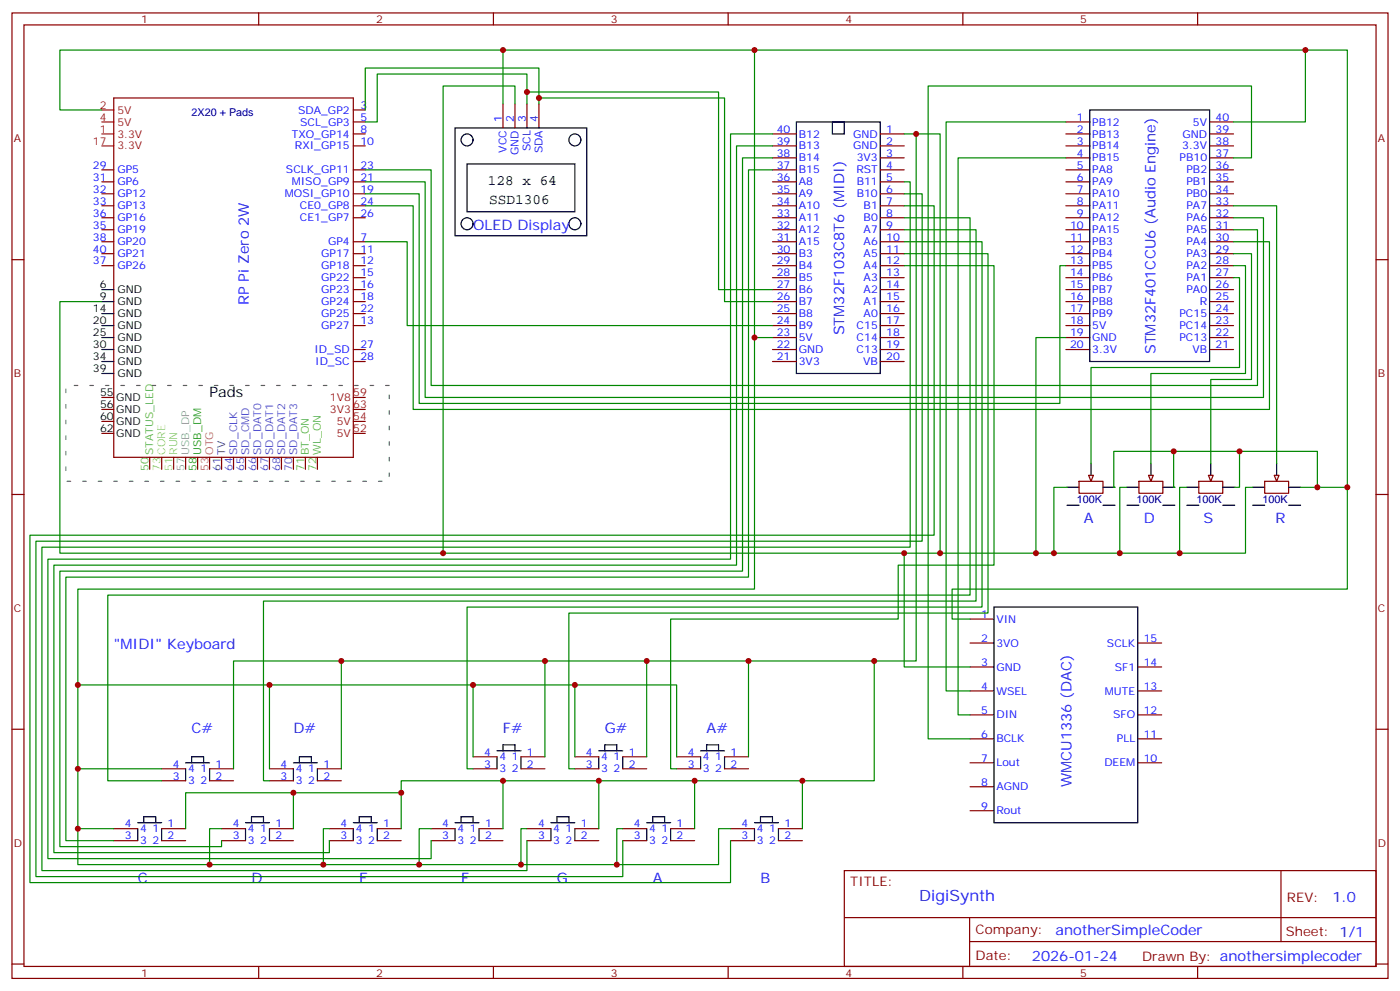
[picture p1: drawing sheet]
<svg xmlns="http://www.w3.org/2000/svg" width="412mm" height="292mm" viewBox="0 0 412 292" stroke-linecap="round" stroke-linejoin="round" font-family="sans-serif">
<g fill="none" stroke="#870000" stroke-width=".35">
<path d="M3.5 3.8h405.4v284.3h-405.4zM7.1 7.3h398.2v277.3h-398.2zM76.2 3.8v3.5M145.3 3.8v3.5M214.5 3.8v3.5M283.6 3.8v3.5M352.8 3.8v3.5M33.5 28.9h70.6v105.8h-70.6zM104.1 32.4h3.5M104.1 35.9h3.5M104.1 39.4h3.5M148.2 30.6v7.1"/>
<path d="M151.7 30.6v7.1M155.2 30.6v7.1M158.7 30.6v7.1M227.5 39.4h7.1M259.3 39.4h7M314 35.9h7M314 39.4h7M356.3 35.9h7.1M356.3 39.4h7.1M30 57.1h3.5M30 53.6h3.5M30 50h3.5"/>
<path d="M104.1 57.1h3.5M104.1 53.6h3.5M104.1 50h3.5M104.1 43h3.5M227.5 57.1h7.1M227.5 53.6h7.1M227.5 50h7.1M227.5 43h7.1M227.5 46.5h7.1M259.3 57.1h7M259.3 53.6h7M259.3 50h7"/>
<path d="M259.3 43h7M259.3 46.5h7M314 57.1h7M314 53.6h7M314 50h7M314 43h7M314 46.5h7M356.3 57.1h7.1M356.3 53.6h7.1M356.3 50h7.1M356.3 43h7.1M356.3 46.5h7.1"/>
<path d="M3.5 76.5h3.6M30 71.2h3.5M30 74.7h3.5M30 64.1h3.5M30 60.6h3.5M30 78.2h3.5M30 67.7h3.5M104.1 71.2h3.5M104.1 74.7h3.5M104.1 64.1h3.5M104.1 60.6h3.5M104.1 78.2h3.5"/>
<path d="M227.5 71.2h7.1M227.5 74.7h7.1M227.5 64.1h7.1M227.5 60.6h7.1M227.5 78.2h7.1M227.5 67.7h7.1M259.3 71.2h7M259.3 74.7h7M259.3 64.1h7M259.3 60.6h7M259.3 78.2h7M259.3 67.7h7"/>
<path d="M314 71.2h7M314 74.7h7M314 64.1h7M314 60.6h7M314 78.2h7M314 67.7h7M356.3 71.2h7.1M356.3 74.7h7.1M356.3 64.1h7.1M356.3 60.6h7.1M356.3 78.2h7.1M356.3 67.7h7.1"/>
<path d="M405.3 76.5h3.6M104.1 95.9h3.5M104.1 81.8h3.5M104.1 92.4h3.5M104.1 88.8h3.5M104.1 85.3h3.5M227.5 95.9h7.1M227.5 81.8h7.1M227.5 92.4h7.1M227.5 88.8h7.1M227.5 85.3h7.1M227.5 99.4h7.1"/>
<path d="M259.3 95.9h7M259.3 81.8h7M259.3 92.4h7M259.3 88.8h7M259.3 85.3h7M259.3 99.4h7M314 95.9h7M314 81.8h7M314 92.4h7M314 88.8h7M314 85.3h7M314 99.4h7"/>
<path d="M356.3 95.9h7.1M356.3 81.8h7.1M356.3 92.4h7.1M356.3 88.8h7.1M356.3 85.3h7.1M356.3 99.4h7.1M30 117.1h3.5M104.1 106.5h3.5M104.1 102.9h3.5M104.1 117.1h3.5M227.5 106.5h7.1M227.5 102.9h7.1"/>
<path d="M259.3 106.5h7M259.3 102.9h7M314 102.9h7M356.3 102.9h7.1M30 127.6h3.5M30 124.1h3.5M30 120.6h3.5M44.1 134.7v3.5M47.6 134.7v3.5M51.2 134.7v3.5M54.7 134.7v3.5M58.2 134.7v3.5"/>
<path d="M61.7 134.7v3.5M65.3 134.7v3.5M68.8 134.7v3.5M72.3 134.7v3.5M75.8 134.7v3.5M79.4 134.7v3.5M82.9 134.7v3.5M86.4 134.7v3.5M90 134.7v3.5M93.5 134.7v3.5M104.1 127.6h3.5M104.1 124.1h3.5"/>
<path d="M104.1 120.6h3.5M3.5 145.6h3.6M317.9 141.7h7v3.6h-7zM405.3 145.6h3.6M285.8 182.3h7M285.8 189.4h7M285.8 196.4h7M335.1 189.4h7.1M335.1 196.4h7.1M3.5 214.8h3.6M285.8 203.5h7M285.8 210.5h7"/>
<path d="M285.8 217.6h7M335.1 203.5h7.1M335.1 210.5h7.1M335.1 217.6h7.1M405.3 214.8h3.6M285.8 224.6h7M285.8 231.7h7M285.8 238.8h7M335.1 224.6h7.1M248.7 256.4h156.6v28.2h-156.6zM377.3 256.4v20.9M248.7 270.2h156.5"/>
<path d="M285.6 277.3h119.6M285.6 270.2v14.2M3.5 283.9h3.6M76.2 284.6v3.5M145.3 284.6v3.5M214.5 284.6v3.5M283.6 284.6v3.5M352.8 284.6v3.5M405.3 283.9h3.6"/>
</g>
<path d="M30 39.4h3.5M30 35.9h3.5M30 32.4h3.5M30 43h3.5" fill="none" stroke="#f00" stroke-width=".35"/>
<g fill="none" stroke="#000" stroke-width=".35">
<path d="M134.1 37.7h38.8v31.7h-38.8zM234.6 35.9h24.7v74.1h-24.7zM245.2 35.9h3.5v3.5h-3.5zM321 32.4h35.3v74.1h-35.3zM137.6 48.3h31.7v14.1h-31.7zM30 88.8h3.5M30 99.4h3.5M30 95.9h3.5M30 92.4h3.5M30 85.3h3.5M30 102.9h3.5M30 106.5h3.5"/>
<path d="M30 110h3.5M321.4 136.5v3.5M314.3 143.5h3.6M324.9 143.5h3.5M292.8 178.8h42.3v63.5h-42.3z"/>
<circle cx="137.6" cy="41.2" r="1.76"/>
<circle cx="169.3" cy="41.2" r="1.76"/>
<circle cx="137.6" cy="65.9" r="1.76"/>
<circle cx="169.3" cy="65.9" r="1.76"/>
</g>
<path d="M114.7 113.5h-95.3v28.2h95.3v-28.2" fill="none" stroke="#666" stroke-width=".35" stroke-dasharray="1.1 3.5"/>
<path d="M148.2 14.7h74v84.7h5.3M222.2 14.7h162.3v21.2h-21.1M384.5 14.7h12.4v158.8h-116.4v8.8h5.3M148.2 30.6v-15.9h-130.6v17.7h12.4M151.7 30.6v-5.3h-21.2v137.6h-112.9v-74.1h12.4M155.2 30.6v-8.8h-44.1v14.1h-3.5M158.7 30.6v-10.6h-51.1v12.4M266.3 39.4h10.6v123.5h-146.4M314 46.5h-31.8v164h3.6M363.4 46.5h5.3v-21.2h-95.3v192.3h12.4M314 99.4h-8.8v63.5h-28.3M266.3 162.9v33.5h19.5" fill="none" stroke="#008700" stroke-width=".35"/>
<path d="M320.7 140h1.4l-.7 1.7z" fill="#f0f0f0" stroke="#870000" stroke-width=".35"/>
<path d="M339 136.5v3.5M314.3 148.8h3.6M324.9 148.8h3.5M332 143.5h3.5M342.5 143.5h3.6" fill="none" stroke="#000" stroke-width=".35"/>
<path d="M335.5 141.7h7v3.6h-7z" fill="none" stroke="#870000" stroke-width=".35"/>
<path d="M338.3 140h1.4l-.7 1.7z" fill="#f0f0f0" stroke="#870000" stroke-width=".35"/>
<path d="M356.7 136.5v3.5M332 148.8h3.5M342.5 148.8h3.6M349.6 143.5h3.5M360.2 143.5h3.5" fill="none" stroke="#000" stroke-width=".35"/>
<path d="M353.1 141.7h7.1v3.6h-7.1z" fill="none" stroke="#870000" stroke-width=".35"/>
<path d="M356 140h1.4l-.7 1.7z" fill="#f0f0f0" stroke="#870000" stroke-width=".35"/>
<path d="M376.1 136.5v3.5M349.6 148.8h3.5M360.2 148.8h3.5M369 143.5h3.5M379.6 143.5h3.5" fill="none" stroke="#000" stroke-width=".35"/>
<path d="M372.5 141.7h7.1v3.6h-7.1z" fill="none" stroke="#870000" stroke-width=".35"/>
<path d="M375.4 140h1.4l-.7 1.7z" fill="#f0f0f0" stroke="#870000" stroke-width=".35"/>
<g fill="none" stroke="#000" stroke-width=".35">
<path d="M369 148.8h3.5M379.6 148.8h3.5M54.7 226.4v3.5M54.7 224.6h7M56.4 224.6v-1.7h3.6v1.7M61.7 226.4v3.5M86.4 224.6h7.1M86.4 226.4v3.5M88.2 224.6v-1.7h3.5v1.7M93.5 226.4v3.5M146.4 222.9v3.5M146.4 221.1h7.1"/>
<path d="M148.2 221.1v-1.7h3.5v1.7M153.5 222.9v3.5M176.4 221.1h7M176.4 222.9v3.5M178.2 221.1v-1.7h3.5v1.7M183.4 222.9v3.5M206.4 221.1h7M206.4 222.9v3.5M208.1 221.1v-1.7h3.6v1.7M213.4 222.9v3.5M40.6 244.1v3.5M40.6 242.3h7"/>
<path d="M42.3 242.3v-1.8h3.6v1.8M47.6 244.1v3.5M72.3 242.3h7.1M72.3 244.1v3.5M74.1 242.3v-1.8h3.5v1.8M79.4 244.1v3.5M104.1 242.3h7M104.1 244.1v3.5M105.8 242.3v-1.8h3.6v1.8M111.1 244.1v3.5M134.1 242.3h7M134.1 244.1v3.5"/>
<path d="M135.8 242.3v-1.8h3.5v1.8M141.1 244.1v3.5M162.3 242.3h7M162.3 244.1v3.5M164 242.3v-1.8h3.6v1.8M169.3 244.1v3.5M190.5 242.3h7.1M190.5 244.1v3.5M192.3 242.3v-1.8h3.5v1.8M197.6 244.1v3.5M222.2 242.3h7.1M222.2 244.1v3.5"/>
<path d="M224 242.3v-1.8h3.5v1.8M229.3 244.1v3.5"/>
</g>
<g fill="none" stroke="#008700" stroke-width=".35">
<path d="M155.2 27.1h56.5v58.2h15.8M158.7 28.9h54.7v59.9h14.1M227.5 39.4h-12.3v125.3h-201.1v88.2h112.9v-5.3M269.9 39.4v155.3h-49.4v28.2M314 35.9h-35.3v167.6h7.1M107.6 50h19.4v63.5h243.4v-45.8h-7M107.6 53.6h17.6v63.5h247v-53h-8.8M107.6 57.1h15.9v61.7h188.7v-40.6h1.8M227.5 50h-7v120h-201.1v77.6h14.1M227.5 46.5h-8.8v121.7h-201.1v81.1h47.7v-1.7M227.5 43h-10.5v123.4h-201.1v84.7h81.1v-3.5M266.3 53.6h1.8v107.5h-255.8v95.3h142.9v-8.8"/>
<path d="M266.3 57.1h5.3v102.3h-261v98.8h172.8v-10.6M107.6 60.6h14.1v60h252.2v-49.4h-10.5M107.6 71.2h12.3v24.7h107.6M266.3 60.6h8.9v97h-266.4v102.3h206.4v-12.3M266.3 64.1h19.5v111.2h-254.1v54.6h15.9M266.3 67.7h21.2v109.3h-209.9v52.9h1.8M266.3 71.2h23v107.6h-151.7v47.6h1.7M266.3 74.7h24.7v105.9h-123.4v45.8h1.7M266.3 78.2h26.5v88.2h-28.2v15.9h-67v44.1h1.7M363.4 78.2h3.5v31.8h-27.9v26.5M363.4 74.7h5.3v37.1h-12v24.7M363.4 60.6h12.7v75.9"/>
<path d="M222.2 99.4v74.1h-199.3v52.9h24.7M363.4 81.8h1.7v26.4h-43.7v28.3M345.7 132.9h-17.6v10.6h.3M365.1 132.9h-19.4v10.6h.4M314.3 143.5h-3.9v19.4h-5.2M332 143.5h-2.2v19.4h-19.4M349.6 143.5h-2.1v19.4h-17.7M363.7 143.5h1.4v-10.6h23v10.6M369 143.5h-2.1v19.4h-19.4M383.1 143.5h13.8M100.5 194.7h-31.7v31.7M160.5 194.7h-60v31.7"/>
<path d="M190.5 194.7h-30v28.2M220.5 194.7h-30v28.2M257.5 194.7v35.2h-21.1v14.2M22.9 201.7h56.5v24.7M79.4 201.7h59.9v21.2M139.3 201.7h30v21.2M169.3 201.7h30v21.2M22.9 226.4v17.7h10.6M86.4 233.5h-31.7v10.6M118.2 233.5h-31.8v10.6M148.2 229.9h-30v14.2M176.4 229.9h-28.2v14.2"/>
<path d="M204.6 229.9h-28.2v14.2M236.4 229.9h-31.8v14.2M22.9 244.1v10.5h38.8v-10.5h3.6M97 244.1h-1.8v10.5h-33.5M127 244.1h-3.5v10.5h-28.3M155.2 244.1h-1.7v10.5h-30M183.4 244.1h-1.7v10.5h-28.2M215.2 244.1h-3.5v10.5h-30"/>
</g>
<g fill="none" stroke="#870000" stroke-width=".35">
<path d="M47.6 226.4h7.1M47.6 229.9h7.1M61.7 226.4h7.1M61.7 229.9h7.1M79.4 226.4h7M79.4 229.9h7M93.5 226.4h7M93.5 229.9h7M139.3 226.4h7.1M139.3 222.9h7.1M153.5 226.4h7M153.5 222.9h7"/>
<path d="M169.3 226.4h7.1M169.3 222.9h7.1M183.4 226.4h7.1M183.4 222.9h7.1M199.3 226.4h7.1M199.3 222.9h7.1M213.4 226.4h7.1M213.4 222.9h7.1M33.5 244.1h7.1M33.5 247.6h7.1M47.6 244.1h7.1M47.6 247.6h7.1"/>
<path d="M65.3 244.1h7M65.3 247.6h7M79.4 244.1h7M79.4 247.6h7M97 244.1h7.1M97 247.6h7.1M111.1 244.1h7.1M111.1 247.6h7.1M127 244.1h7.1M127 247.6h7.1M141.1 244.1h7.1M141.1 247.6h7.1"/>
<path d="M155.2 244.1h7.1M155.2 247.6h7.1M169.3 244.1h7.1M169.3 247.6h7.1M183.4 244.1h7.1M183.4 247.6h7.1M197.6 244.1h7M197.6 247.6h7M215.2 244.1h7M215.2 247.6h7M229.3 244.1h7.1M229.3 247.6h7.1"/>
</g>
<g fill="#c00">
<circle cx="148.2" cy="14.7" r=".88"/>
<circle cx="130.5" cy="162.9" r=".88"/>
<circle cx="222.3" cy="14.7" r=".88"/>
<circle cx="276.9" cy="162.9" r=".88"/>
<circle cx="384.5" cy="14.7" r=".88"/>
<circle cx="266.3" cy="162.9" r=".88"/>
<circle cx="305.2" cy="162.9" r=".88"/>
<circle cx="310.4" cy="162.9" r=".88"/>
<circle cx="329.8" cy="162.9" r=".88"/>
<circle cx="347.5" cy="162.9" r=".88"/>
<circle cx="396.9" cy="143.5" r=".88"/>
<circle cx="388.1" cy="143.5" r=".88"/>
<circle cx="365.1" cy="132.9" r=".88"/>
<circle cx="345.7" cy="132.9" r=".88"/>
<circle cx="222.3" cy="99.4" r=".88"/>
<circle cx="22.9" cy="201.7" r=".88"/>
<circle cx="79.4" cy="201.7" r=".88"/>
<circle cx="139.3" cy="201.7" r=".88"/>
<circle cx="169.3" cy="201.7" r=".88"/>
<circle cx="22.9" cy="226.4" r=".88"/>
<circle cx="22.9" cy="244.1" r=".88"/>
<circle cx="61.7" cy="254.6" r=".88"/>
<circle cx="95.3" cy="254.6" r=".88"/>
<circle cx="123.5" cy="254.6" r=".88"/>
<circle cx="153.5" cy="254.6" r=".88"/>
<circle cx="181.7" cy="254.6" r=".88"/>
<circle cx="269.9" cy="39.4" r=".88"/>
<circle cx="220.5" cy="194.7" r=".88"/>
<circle cx="190.5" cy="194.7" r=".88"/>
<circle cx="160.5" cy="194.7" r=".88"/>
<circle cx="100.5" cy="194.7" r=".88"/>
<circle cx="257.5" cy="194.7" r=".88"/>
<circle cx="236.4" cy="229.9" r=".88"/>
<circle cx="204.6" cy="229.9" r=".88"/>
<circle cx="176.4" cy="229.9" r=".88"/>
<circle cx="148.2" cy="229.9" r=".88"/>
<circle cx="118.2" cy="233.5" r=".88"/>
<circle cx="86.4" cy="233.5" r=".88"/>
<circle cx="158.8" cy="28.9" r=".88"/>
<circle cx="155.2" cy="27.1" r=".88"/>
</g>
<text font-size="4.6" fill="#00f" x="270.8" y="265.4">DigiSynth</text>
<g font-size="4.2">
<text x="143.7" y="54.5">128 x 64</text>
<text x="144.1" y="60.1">SSD1306</text>
<text x="61.7" y="117.1">Pads</text>
</g>
<g font-size="4.2" fill="#00f">
<text x="139.3" y="67.7">OLED Display</text>
<text x="73.3" y="89.9" transform="rotate(-90 73.3 89.9)">RP Pi Zero 2W</text>
<text x="248.6" y="98.8" transform="rotate(-90 248.6 98.8)">STM32F103C8T6 (MIDI)</text>
<text x="340.4" y="104.3" transform="rotate(-90 340.4 104.3)">STM32F401CCU6 (Audio Engine)</text>
<text x="319.3" y="154.1">A</text>
<text x="336.9" y="154.1">D</text>
<text x="354.5" y="154.1">S</text>
<text x="375.7" y="154.1">R</text>
<text x="33.5" y="191.1">&quot;MIDI&quot; Keyboard</text>
<text x="56.4" y="215.8">C#</text>
<text x="86.4" y="215.8">D#</text>
<text x="148.2" y="215.8">F#</text>
<text x="178.2" y="215.8">G#</text>
<text x="208.1" y="215.8">A#</text>
<text x="315.7" y="231.8" transform="rotate(-90 315.7 231.8)">WMCU1336 (DAC)</text>
<text x="40.6" y="259.9">C</text>
<text x="74.1" y="259.9">D</text>
<text x="105.8" y="259.9">E</text>
<text x="135.8" y="259.9">F</text>
<text x="164" y="259.9">G</text>
<text x="192.3" y="259.9">A</text>
<text x="224" y="259.9">B</text>
<text x="392.5" y="265.7">1.0</text>
<text x="310.9" y="275.2">anotherSimpleCoder</text>
<text x="304" y="283">2026-01-24</text>
</g>
<g font-size="3.9" fill="#800">
<text x="250.5" y="261">TITLE:</text>
<text x="379.1" y="265.7">REV:</text>
<text x="287.4" y="275.2">Company:</text>
<text x="378.7" y="275.8">Sheet: 1/1</text>
<text x="287.4" y="282.9">Date:</text>
<text x="336.4" y="282.9">Drawn By: anothersimplecoder</text>
</g>
<g font-size="3.2" fill="#800">
<text x="41.6" y="6.8">1</text>
<text x="110.8" y="6.8">2</text>
<text x="179.9" y="6.8">3</text>
<text x="249.1" y="6.8">4</text>
<text x="318.2" y="6.8">5</text>
<text x="4.1" y="41.9">A</text>
<text x="405.9" y="41.9">A</text>
<text x="4.1" y="111.1">B</text>
<text x="405.9" y="111.1">B</text>
<text x="4.1" y="180.2">C</text>
<text x="405.9" y="180.2">C</text>
<text x="4.1" y="249.3">D</text>
<text x="405.9" y="249.3">D</text>
<text x="41.6" y="287.6">1</text>
<text x="110.8" y="287.6">2</text>
<text x="179.9" y="287.6">3</text>
<text x="249.1" y="287.6">4</text>
<text x="318.2" y="287.6">5</text>
</g>
<g font-size="3.2" fill="#f00">
<text x="29.4" y="35.6">4</text>
<text x="29.4" y="32">2</text>
<text x="34.6" y="33.4">5V</text>
<text x="29.4" y="39.1">1</text>
<text x="34.6" y="40.5">3.3V</text>
<text x="34.6" y="37">5V</text>
<text x="27.4" y="42.6">17</text>
<text x="34.6" y="44">3.3V</text>
<text x="97.2" y="118.1">1V8</text>
<text x="104.1" y="116.7">59</text>
<text x="97.2" y="121.6">3V3</text>
<text x="99.2" y="125.2">5V</text>
<text x="104.1" y="123.8">54</text>
<text x="104.1" y="120.2">63</text>
<text x="99.2" y="128.7">5V</text>
<text x="104.1" y="127.3">52</text>
</g>
<g font-size="3.2" fill="#000080">
<text x="56.4" y="34.1">2X20 + Pads</text>
<text x="317.2" y="148.2">100K</text>
<text x="334.8" y="148.2">100K</text>
<text x="352.5" y="148.2">100K</text>
<text x="371.9" y="148.2">100K</text>
</g>
<g font-size="3.2" fill="#00f">
<text x="87.8" y="33.4">SDA_GP2</text>
<text x="106.2" y="32">3</text>
<text x="106.2" y="35.6">5</text>
<text x="147.8" y="35.9" transform="rotate(-90 147.8 35.9)">1</text>
<text x="151.3" y="35.9" transform="rotate(-90 151.3 35.9)">2</text>
<text x="154.9" y="35.9" transform="rotate(-90 154.9 35.9)">3</text>
<text x="158.4" y="35.9" transform="rotate(-90 158.4 35.9)">4</text>
<text x="317.2" y="35.6">1</text>
<text x="358.1" y="35.6">40</text>
<text x="86" y="40.5">TXO_GP14</text>
<text x="88.5" y="37">SCL_GP3</text>
<text x="106.2" y="39.1">8</text>
<text x="228.8" y="39.1">40</text>
<text x="235.3" y="40.5">B12</text>
<text x="251.3" y="40.5">GND</text>
<text x="261.1" y="39.1">1</text>
<text x="317.2" y="39.1">2</text>
<text x="321.7" y="37">PB12</text>
<text x="321.7" y="40.5">PB13</text>
<text x="348.3" y="40.5">GND</text>
<text x="351.4" y="37">5V</text>
<text x="358.1" y="39.1">39</text>
<text x="86.9" y="44">RXI_GP15</text>
<text x="106.2" y="42.6">10</text>
<text x="149.2" y="45" transform="rotate(-90 149.2 45)">VCC</text>
<text x="152.8" y="45.7" transform="rotate(-90 152.8 45.7)">GND</text>
<text x="156.3" y="44.5" transform="rotate(-90 156.3 44.5)">SCL</text>
<text x="159.8" y="45.2" transform="rotate(-90 159.8 45.2)">SDA</text>
<text x="228.8" y="46.1">38</text>
<text x="228.8" y="42.6">39</text>
<text x="235.3" y="47.6">B14</text>
<text x="235.3" y="44">B13</text>
<text x="251.3" y="44">GND</text>
<text x="252.4" y="47.6">3V3</text>
<text x="261.1" y="42.6">2</text>
<text x="261.1" y="46.1">3</text>
<text x="317.2" y="42.6">3</text>
<text x="317.2" y="46.1">4</text>
<text x="321.7" y="44">PB14</text>
<text x="321.7" y="47.6">PB15</text>
<text x="347.5" y="47.6">PB10</text>
<text x="348.2" y="44">3.3V</text>
<text x="358.1" y="46.1">37</text>
<text x="358.1" y="42.6">38</text>
<text x="27.4" y="49.7">29</text>
<text x="27.4" y="53.2">31</text>
<text x="34.6" y="51.1">GP5</text>
<text x="84.2" y="51.1">SCLK_GP11</text>
<text x="106.2" y="53.2">21</text>
<text x="106.2" y="49.7">23</text>
<text x="228.8" y="53.2">36</text>
<text x="228.8" y="49.7">37</text>
<text x="235.3" y="51.1">B15</text>
<text x="252.3" y="51.1">RST</text>
<text x="261.1" y="49.7">4</text>
<text x="261.1" y="53.2">5</text>
<text x="317.2" y="49.7">5</text>
<text x="317.2" y="53.2">6</text>
<text x="321.7" y="51.1">PA8</text>
<text x="349.5" y="51.1">PB2</text>
<text x="358.1" y="53.2">35</text>
<text x="358.1" y="49.7">36</text>
<text x="27.4" y="56.7">32</text>
<text x="34.6" y="54.6">GP6</text>
<text x="34.6" y="58.1">GP12</text>
<text x="83.9" y="58.1">MOSI_GP10</text>
<text x="85.9" y="54.6">MISO_GP9</text>
<text x="106.2" y="56.7">19</text>
<text x="228.8" y="56.7">35</text>
<text x="235.3" y="58.1">A9</text>
<text x="235.3" y="54.6">A8</text>
<text x="252.4" y="54.6">B11</text>
<text x="252.4" y="58.1">B10</text>
<text x="261.1" y="56.7">6</text>
<text x="317.2" y="56.7">7</text>
<text x="321.7" y="54.6">PA9</text>
<text x="321.7" y="58.1">PA10</text>
<text x="349.5" y="58.1">PB0</text>
<text x="349.5" y="54.6">PB1</text>
<text x="358.1" y="56.7">34</text>
<text x="27.4" y="60.3">33</text>
<text x="27.4" y="63.8">36</text>
<text x="34.6" y="61.7">GP13</text>
<text x="34.6" y="65.2">GP16</text>
<text x="88.4" y="65.2">CE1_GP7</text>
<text x="88.4" y="61.7">CE0_GP8</text>
<text x="106.2" y="63.8">26</text>
<text x="106.2" y="60.3">24</text>
<text x="228.8" y="63.8">33</text>
<text x="228.8" y="60.3">34</text>
<text x="235.3" y="65.2">A11</text>
<text x="235.3" y="61.7">A10</text>
<text x="254.4" y="61.7">B1</text>
<text x="254.4" y="65.2">B0</text>
<text x="261.1" y="60.3">7</text>
<text x="261.1" y="63.8">8</text>
<text x="317.2" y="60.3">8</text>
<text x="317.2" y="63.8">9</text>
<text x="321.7" y="61.7">PA11</text>
<text x="321.7" y="65.2">PA12</text>
<text x="349.5" y="65.2">PA6</text>
<text x="349.5" y="61.7">PA7</text>
<text x="358.1" y="63.8">32</text>
<text x="358.1" y="60.3">33</text>
<text x="27.4" y="67.3">35</text>
<text x="27.4" y="70.8">38</text>
<text x="34.6" y="68.7">GP19</text>
<text x="106.2" y="70.8">7</text>
<text x="228.8" y="70.8">31</text>
<text x="228.8" y="67.3">32</text>
<text x="235.3" y="68.7">A12</text>
<text x="254.4" y="68.7">A7</text>
<text x="261.1" y="67.3">9</text>
<text x="261.1" y="70.8">10</text>
<text x="315.2" y="67.3">10</text>
<text x="315.2" y="70.8">11</text>
<text x="321.7" y="68.7">PA15</text>
<text x="349.5" y="68.7">PA5</text>
<text x="358.1" y="70.8">30</text>
<text x="358.1" y="67.3">31</text>
<text x="27.4" y="77.9">37</text>
<text x="27.4" y="74.4">40</text>
<text x="34.6" y="72.2">GP20</text>
<text x="34.6" y="75.8">GP21</text>
<text x="94.6" y="75.8">GP17</text>
<text x="96.6" y="72.2">GP4</text>
<text x="106.2" y="74.4">11</text>
<text x="106.2" y="77.9">12</text>
<text x="228.8" y="77.9">29</text>
<text x="228.8" y="74.4">30</text>
<text x="235.3" y="75.8">B3</text>
<text x="235.3" y="72.2">A15</text>
<text x="254.4" y="72.2">A6</text>
<text x="254.4" y="75.8">A5</text>
<text x="261.1" y="74.4">11</text>
<text x="261.1" y="77.9">12</text>
<text x="315.2" y="74.4">12</text>
<text x="315.2" y="77.9">13</text>
<text x="321.7" y="72.2">PB3</text>
<text x="321.7" y="75.8">PB4</text>
<text x="349.5" y="75.8">PA3</text>
<text x="349.5" y="72.2">PA4</text>
<text x="358.1" y="77.9">28</text>
<text x="358.1" y="74.4">29</text>
<text x="34.6" y="79.3">GP26</text>
<text x="94.6" y="82.8">GP22</text>
<text x="94.6" y="79.3">GP18</text>
<text x="106.2" y="81.4">15</text>
<text x="228.8" y="81.4">28</text>
<text x="235.3" y="82.8">B5</text>
<text x="235.3" y="79.3">B4</text>
<text x="254.4" y="79.3">A4</text>
<text x="254.4" y="82.8">A3</text>
<text x="261.1" y="81.4">13</text>
<text x="315.2" y="81.4">14</text>
<text x="321.7" y="79.3">PB5</text>
<text x="321.7" y="82.8">PB6</text>
<text x="349.5" y="82.8">PA1</text>
<text x="349.5" y="79.3">PA2</text>
<text x="358.1" y="81.4">27</text>
<text x="94.6" y="89.9">GP24</text>
<text x="94.6" y="86.4">GP23</text>
<text x="106.2" y="88.5">18</text>
<text x="106.2" y="84.9">16</text>
<text x="228.8" y="88.5">26</text>
<text x="228.8" y="84.9">27</text>
<text x="235.3" y="89.9">B7</text>
<text x="235.3" y="86.4">B6</text>
<text x="254.4" y="86.4">A2</text>
<text x="254.4" y="89.9">A1</text>
<text x="261.1" y="84.9">14</text>
<text x="261.1" y="88.5">15</text>
<text x="315.2" y="84.9">15</text>
<text x="315.2" y="88.5">16</text>
<text x="321.7" y="86.4">PB7</text>
<text x="321.7" y="89.9">PB8</text>
<text x="349.5" y="86.4">PA0</text>
<text x="353.4" y="89.9">R</text>
<text x="358.1" y="88.5">25</text>
<text x="358.1" y="84.9">26</text>
<text x="94.6" y="93.4">GP25</text>
<text x="106.2" y="95.5">13</text>
<text x="106.2" y="92">22</text>
<text x="228.8" y="95.5">24</text>
<text x="228.8" y="92">25</text>
<text x="235.3" y="93.4">B8</text>
<text x="254.4" y="93.4">A0</text>
<text x="261.1" y="92">16</text>
<text x="261.1" y="95.5">17</text>
<text x="315.2" y="92">17</text>
<text x="315.2" y="95.5">18</text>
<text x="321.7" y="93.4">PB9</text>
<text x="347.4" y="93.4">PC15</text>
<text x="358.1" y="95.5">23</text>
<text x="358.1" y="92">24</text>
<text x="94.6" y="96.9">GP27</text>
<text x="228.8" y="99.1">23</text>
<text x="235.3" y="100.5">5V</text>
<text x="235.3" y="96.9">B9</text>
<text x="252.3" y="96.9">C15</text>
<text x="252.3" y="100.5">C14</text>
<text x="261.1" y="99.1">18</text>
<text x="315.2" y="99.1">19</text>
<text x="321.7" y="96.9">5V</text>
<text x="321.7" y="100.5">GND</text>
<text x="347.4" y="100.5">PC13</text>
<text x="347.4" y="96.9">PC14</text>
<text x="358.1" y="99.1">22</text>
<text x="92.6" y="104">ID_SD</text>
<text x="92.8" y="107.5">ID_SC</text>
<text x="106.2" y="106.1">28</text>
<text x="106.2" y="102.6">27</text>
<text x="228.8" y="106.1">21</text>
<text x="228.8" y="102.6">22</text>
<text x="235.3" y="107.5">3V3</text>
<text x="235.3" y="104">GND</text>
<text x="252.3" y="104">C13</text>
<text x="254.2" y="107.5">VB</text>
<text x="261.1" y="102.6">19</text>
<text x="261.1" y="106.1">20</text>
<text x="315.2" y="102.6">20</text>
<text x="321.7" y="104">3.3V</text>
<text x="351.3" y="104">VB</text>
<text x="358.1" y="102.6">21</text>
<text x="289" y="182">1</text>
<text x="293.5" y="183.4">VIN</text>
<text x="289" y="189">2</text>
<text x="293.5" y="190.4">3VO</text>
<text x="326.1" y="190.4">SCLK</text>
<text x="336.9" y="189">15</text>
<text x="289" y="196.1">3</text>
<text x="293.5" y="197.5">GND</text>
<text x="328.4" y="197.5">SF1</text>
<text x="336.9" y="196.1">14</text>
<text x="289" y="203.1">4</text>
<text x="336.9" y="203.1">13</text>
<text x="293.5" y="204.5">WSEL</text>
<text x="325.5" y="204.5">MUTE</text>
<text x="289" y="210.2">5</text>
<text x="293.5" y="211.6">DIN</text>
<text x="327.9" y="211.6">SFO</text>
<text x="336.9" y="210.2">12</text>
<text x="289" y="217.2">6</text>
<text x="293.5" y="218.7">BCLK</text>
<text x="329" y="218.7">PLL</text>
<text x="336.9" y="217.2">11</text>
<text x="50.9" y="226.1">4</text>
<text x="55.4" y="227.5">4</text>
<text x="59" y="227.5">1</text>
<text x="63.5" y="226.1">1</text>
<text x="82.6" y="226.1">4</text>
<text x="87.1" y="227.5">4</text>
<text x="90.8" y="227.5">1</text>
<text x="95.2" y="226.1">1</text>
<text x="142.6" y="222.5">4</text>
<text x="142.6" y="226.1">3</text>
<text x="147.1" y="223.9">4</text>
<text x="147.1" y="227.5">3</text>
<text x="150.7" y="227.5">2</text>
<text x="150.7" y="223.9">1</text>
<text x="155.2" y="226.1">2</text>
<text x="155.2" y="222.5">1</text>
<text x="172.6" y="222.5">4</text>
<text x="172.6" y="226.1">3</text>
<text x="177.1" y="223.9">4</text>
<text x="177.1" y="227.5">3</text>
<text x="180.7" y="227.5">2</text>
<text x="180.7" y="223.9">1</text>
<text x="185.2" y="226.1">2</text>
<text x="185.2" y="222.5">1</text>
<text x="202.6" y="222.5">4</text>
<text x="202.6" y="226.1">3</text>
<text x="207.1" y="223.9">4</text>
<text x="207.1" y="227.5">3</text>
<text x="210.7" y="227.5">2</text>
<text x="210.7" y="223.9">1</text>
<text x="215.2" y="226.1">2</text>
<text x="215.2" y="222.5">1</text>
<text x="289" y="224.3">7</text>
<text x="293.5" y="225.7">Lout</text>
<text x="325.3" y="225.7">DEEM</text>
<text x="336.9" y="224.3">10</text>
<text x="50.9" y="229.6">3</text>
<text x="55.4" y="231">3</text>
<text x="59" y="231">2</text>
<text x="63.5" y="229.6">2</text>
<text x="82.6" y="229.6">3</text>
<text x="87.1" y="231">3</text>
<text x="90.8" y="231">2</text>
<text x="95.2" y="229.6">2</text>
<text x="289" y="231.4">8</text>
<text x="293.5" y="232.8">AGND</text>
<text x="289" y="238.4">9</text>
<text x="293.5" y="239.8">Rout</text>
<text x="36.8" y="243.7">4</text>
<text x="41.3" y="245.1">4</text>
<text x="44.9" y="245.1">1</text>
<text x="49.4" y="243.7">1</text>
<text x="68.5" y="243.7">4</text>
<text x="73" y="245.1">4</text>
<text x="76.7" y="245.1">1</text>
<text x="81.1" y="243.7">1</text>
<text x="100.3" y="243.7">4</text>
<text x="104.8" y="245.1">4</text>
<text x="108.4" y="245.1">1</text>
<text x="112.9" y="243.7">1</text>
<text x="130.3" y="243.7">4</text>
<text x="134.8" y="245.1">4</text>
<text x="138.4" y="245.1">1</text>
<text x="142.9" y="243.7">1</text>
<text x="158.5" y="243.7">4</text>
<text x="163" y="245.1">4</text>
<text x="166.6" y="245.1">1</text>
<text x="171.1" y="243.7">1</text>
<text x="186.7" y="243.7">4</text>
<text x="191.2" y="245.1">4</text>
<text x="194.8" y="245.1">1</text>
<text x="199.3" y="243.7">1</text>
<text x="218.5" y="243.7">4</text>
<text x="223" y="245.1">4</text>
<text x="226.6" y="245.1">1</text>
<text x="231.1" y="243.7">1</text>
<text x="36.8" y="247.2">3</text>
<text x="41.3" y="248.6">3</text>
<text x="44.9" y="248.6">2</text>
<text x="49.4" y="247.2">2</text>
<text x="68.5" y="247.2">3</text>
<text x="73" y="248.6">3</text>
<text x="76.7" y="248.6">2</text>
<text x="81.1" y="247.2">2</text>
<text x="100.3" y="247.2">3</text>
<text x="104.8" y="248.6">3</text>
<text x="108.4" y="248.6">2</text>
<text x="112.9" y="247.2">2</text>
<text x="130.3" y="247.2">3</text>
<text x="134.8" y="248.6">3</text>
<text x="138.4" y="248.6">2</text>
<text x="142.9" y="247.2">2</text>
<text x="158.5" y="247.2">3</text>
<text x="163" y="248.6">3</text>
<text x="166.6" y="248.6">2</text>
<text x="171.1" y="247.2">2</text>
<text x="186.7" y="247.2">3</text>
<text x="191.2" y="248.6">3</text>
<text x="194.8" y="248.6">2</text>
<text x="199.3" y="247.2">2</text>
<text x="218.5" y="247.2">3</text>
<text x="223" y="248.6">3</text>
<text x="226.6" y="248.6">2</text>
<text x="231.1" y="247.2">2</text>
</g>
<g font-size="3.2">
<text x="29.4" y="88.5">9</text>
<text x="29.4" y="84.9">6</text>
<text x="34.6" y="89.9">GND</text>
<text x="34.6" y="86.4">GND</text>
<text x="27.4" y="95.5">20</text>
<text x="27.4" y="92">14</text>
<text x="34.6" y="93.4">GND</text>
<text x="27.4" y="99.1">25</text>
<text x="34.6" y="100.5">GND</text>
<text x="34.6" y="96.9">GND</text>
<text x="27.4" y="102.6">30</text>
<text x="27.4" y="106.1">34</text>
<text x="34.6" y="104">GND</text>
<text x="34.6" y="107.5">GND</text>
<text x="27.4" y="109.6">39</text>
<text x="34.6" y="111.1">GND</text>
<text x="29.5" y="116.7">55</text>
<text x="34.2" y="118.1">GND</text>
<text x="29.5" y="120.2">56</text>
<text x="29.5" y="123.8">60</text>
<text x="34.2" y="121.6">GND</text>
<text x="34.2" y="125.2">GND</text>
<text x="29.5" y="127.3">62</text>
<text x="34.2" y="128.7">GND</text>
</g>
<g font-size="3.2" fill="#87cf14">
<text x="45.2" y="134" transform="rotate(-90 45.2 134)">STATUS_LED</text>
<text x="91" y="134" transform="rotate(-90 91 134)">BT_ON</text>
<text x="94.5" y="134" transform="rotate(-90 94.5 134)">WL_ON</text>
<text x="43.7" y="138.7" transform="rotate(-90 43.7 138.7)">50</text>
<text x="89.6" y="138.7" transform="rotate(-90 89.6 138.7)">71</text>
<text x="93.1" y="138.7" transform="rotate(-90 93.1 138.7)">72</text>
</g>
<g font-size="3.2" fill="#ebf01c">
<text x="48.7" y="134" transform="rotate(-90 48.7 134)">CORE</text>
<text x="52.2" y="134" transform="rotate(-90 52.2 134)">RUN</text>
<text x="47.3" y="138.7" transform="rotate(-90 47.3 138.7)">73</text>
<text x="50.8" y="138.7" transform="rotate(-90 50.8 138.7)">51</text>
</g>
<g font-size="3.2" fill="#999">
<text x="55.7" y="134" transform="rotate(-90 55.7 134)">USB_DP</text>
<text x="54.3" y="138.7" transform="rotate(-90 54.3 138.7)">57</text>
</g>
<g font-size="3.2" fill="#3c0">
<text x="59.3" y="134" transform="rotate(-90 59.3 134)">USB_DM</text>
<text x="57.9" y="138.7" transform="rotate(-90 57.9 138.7)">58</text>
</g>
<g font-size="3.2" fill="#e68c29">
<text x="62.8" y="134" transform="rotate(-90 62.8 134)">OTG</text>
<text x="61.4" y="138.7" transform="rotate(-90 61.4 138.7)">53</text>
</g>
<g font-size="3.2" fill="#1c618a">
<text x="66.3" y="134" transform="rotate(-90 66.3 134)">TV</text>
<text x="64.9" y="138.7" transform="rotate(-90 64.9 138.7)">61</text>
</g>
<g font-size="3.2" fill="#613da6">
<text x="69.8" y="134" transform="rotate(-90 69.8 134)">SD_CLK</text>
<text x="73.4" y="134" transform="rotate(-90 73.4 134)">SD_CMD</text>
<text x="76.9" y="134" transform="rotate(-90 76.9 134)">SD_DAT0</text>
<text x="80.4" y="134" transform="rotate(-90 80.4 134)">SD_DAT1</text>
<text x="84" y="134" transform="rotate(-90 84 134)">SD_DAT2</text>
<text x="87.5" y="134" transform="rotate(-90 87.5 134)">SD_DAT3</text>
<text x="68.4" y="138.7" transform="rotate(-90 68.4 138.7)">64</text>
<text x="72" y="138.7" transform="rotate(-90 72 138.7)">65</text>
<text x="75.5" y="138.7" transform="rotate(-90 75.5 138.7)">66</text>
<text x="79" y="138.7" transform="rotate(-90 79 138.7)">67</text>
<text x="82.5" y="138.7" transform="rotate(-90 82.5 138.7)">68</text>
<text x="86.1" y="138.7" transform="rotate(-90 86.1 138.7)">70</text>
</g>
</svg>
